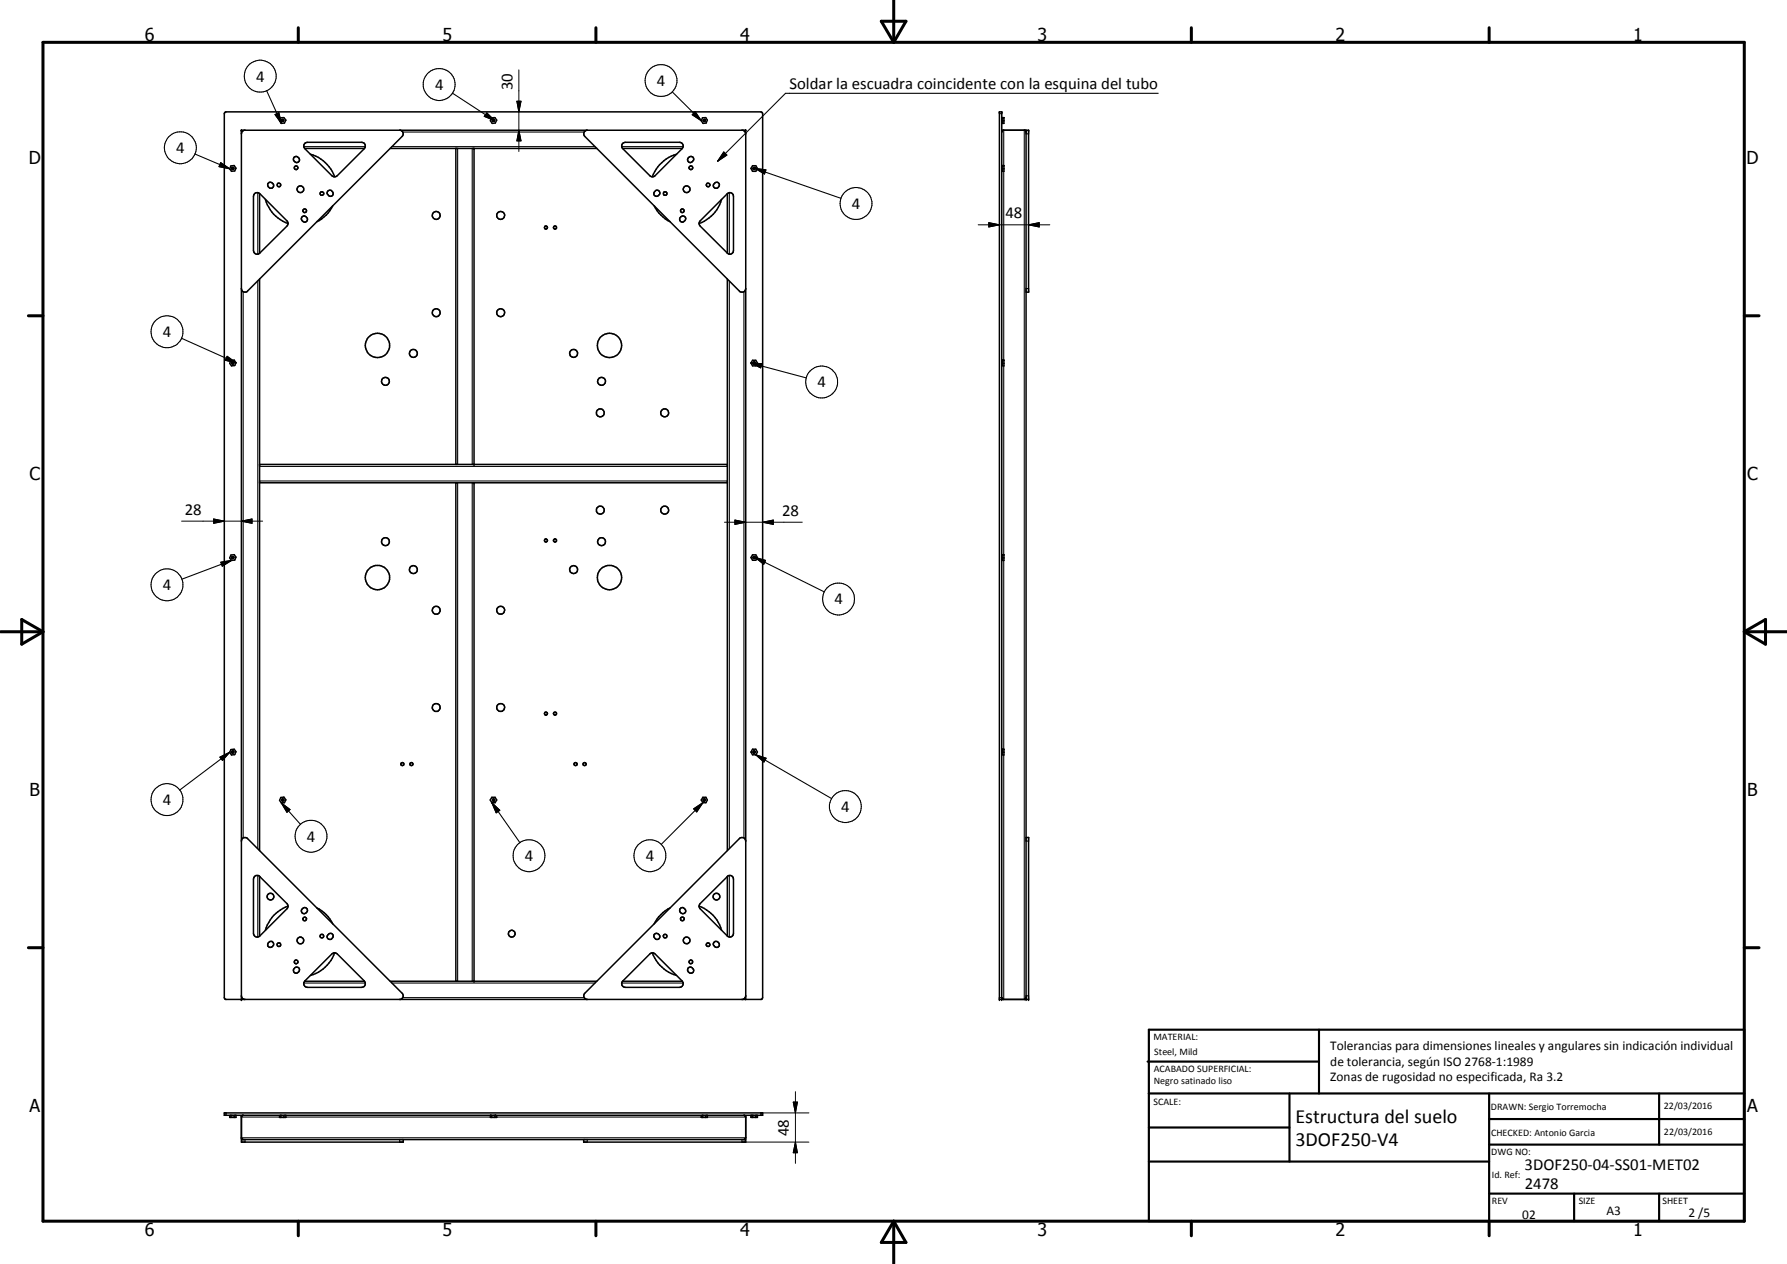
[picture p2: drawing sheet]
<svg xmlns="http://www.w3.org/2000/svg" width="420mm" height="297mm" viewBox="0 0 420 297" stroke-linecap="round" stroke-linejoin="round" font-family="sans-serif">
<g fill="none" stroke="#000" stroke-width=".35">
<path d="M52.8 26.5l.4-.2h125.7l.3 .2 .1 207.9-.3 .5h-126l-.2-.2zM54.3 39l.8-.1 .4 .6-.3 .7-.8 .1-.4-.6zM56.8 30.6h118.5v204.3M56.8 30.6l.2 .3M56.8 30.6v204.3l.2-.3M57 30.9l-.2 .6M57.4 30.6l-.4 .3M66 27.7l.7-.1 .5 .6-.3 .7-.7 .1-.5-.6zM71.7 34.9h14M71.7 33.7l.6-.3h12.7a.88 .88 0 0 1 .8 .6 .88 .88 0 0 1-.1 .9l-6.4 6.4-.9 .2-6.7-6.6-.3-.6zM73 36.2a8.6 8.6 0 0 1 5.7 5.3M91.8 34.9h48.5"/>
<path d="M94.2 30.6a.88 .88 0 0 1 .4 1.4l-36.6 36.6a.85 .85 0 0 1-1.2-.8M107.2 34.9v74.2M111.5 34.9v74.2M115.6 27.7l.8-.1 .4 .6-.4 .7-.7 .1-.4-.6zM137.9 30.6a.88 .88 0 0 0-.4 1.4l36.4 36.4a.85 .85 0 0 0 .9 .2 .85 .85 0 0 0 .5-.8M146.4 34.9h14M146.4 33.7l.6-.3h12.8a.89 .89 0 0 1 .8 .6 .89 .89 0 0 1-.2 .9l-6.4 6.4-.8 .2-6.8-6.6-.2-.6zM159.1 36.2a8.7 8.7 0 0 0-5.7 5.3M161.8 37.1a.69 .69 0 0 1 1.1-.2 .69 .69 0 0 1-.1 1.1l-.4 .2a.66 .66 0 0 1-.7-.4 .66 .66 0 0 1 .1-.7zM165.2 27.7l.7-.1 .4 .6-.3 .7-.7 .1-.4-.6zM165.4 28.2l.4-.1v.3l-.3 .1zM174.7 30.6l.4 .3"/>
<path d="M175.1 30.9l.2 .6M175.3 30.6l-.2 .3M176.9 38.9h.8l.4 .7-.4 .7h-.8l-.3-.7zM235 26.3h.5v208.6h-.5zM235.5 39h.5M235.5 27.9v.9M235.5 27.7h.5M235.5 39.2v.9M235.5 28.7h.1M235.6 39l.4-.1v1.4h-.5M235.6 27.7l.4-.1v1.4h-.5M235.6 28.4h.4"/>
<path d="M235.6 39.7h.4M241.2 30.9l-.3-.3h-5l-.4 .4M59.8 45.5l.7-.2 .6 .2 6.4 6.4 .2 .6-.2 .6-6.4 6.4a.87 .87 0 0 1-1 .2 .87 .87 0 0 1-.5-.8v-12.8zM61 45.5v14M62.4 46.9a8.4 8.4 0 0 0 5.3 5.6M75.4 45.1h.4l.3 .2v.3l-.3 .3-.4-.1-.1-.2zM77.2 44.8a.7 .7 0 0 1 1.1 .5 .7 .7 0 0 1-.9 .8 .72 .72 0 0 1-.2-1.3zM78.3 48.3a8.1 8.1 0 0 1-3.8 3.8M130.2 53.2h.6v.4a.37 .37 0 0 1-.5 .2 .37 .37 0 0 1-.1-.6zM153.8 48.3a8.7 8.7 0 0 0 3.8 3.8M153.9 45l.3-.3a.7 .7 0 0 1 .9 .6 .7 .7 0 0 1-.6 .8 .7 .7 0 0 1-.8-.8zM169.7 46.9a8.5 8.5 0 0 1-5.3 5.6"/>
<path d="M171 45.5a.85 .85 0 0 1 .9-.2 .85 .85 0 0 1 .6 .8v12.8l-.3 .6a.76 .76 0 0 1-1.2 0l-6.4-6.4-.2-.6 .2-.6zM171 45.5v14M235.5 40h.1M61 65.6v134.3M171 65.6v134.3M241.2 68.7h.6v-38.1h-.6v204.3h.6v-38.1h-.6M54.3 84.7l.8-.1 .4 .7-.3 .6-.8 .1-.4-.6zM54.6 85.1h.3v.4h-.3zM176.9 84.7h.8l.4 .6-.4 .7h-.8l-.3-.7zM177.2 85.1h.3v.4l-.4-.1zM235.5 84.8v1.1M235.5 84.7h.5"/>
<path d="M235.5 84.9h.1M235.5 85.7h.1M235.6 84.7l.4-.1v1.4h-.5M235.6 85.4h.4M61 109.1h110M61 113.5h110M107.2 113.5v117.1M111.5 113.5v117.1M54.3 130.4l.8-.1 .4 .6-.3 .7-.8 .1-.4-.6zM54.6 130.9h.3v.3h-.3zM128.2 126.7l.5 .2a.36 .36 0 0 1-.2 .4 .36 .36 0 0 1-.5-.2 .36 .36 0 0 1 .2-.4zM130.2 126.9l.4-.2 .2 .5a.37 .37 0 0 1-.4 .1 .37 .37 0 0 1-.2-.4z"/>
<path d="M176.9 130.4h.8l.4 .6-.4 .7h-.8l-.3-.7zM177.2 130.9h.3l-.1 .3-.3-.1zM235.5 130.4l.5-.1v1.4h-.5M235.5 130.6v1M235.5 130.6h.1M235.5 131.4h.1M235.5 130.4h.5M235.6 130.3v.1M235.6 131.1h.4M54.3 176.1h.8l.4 .6-.3 .6-.8 .1-.4-.6zM54.6 176.6l.3-.1v.4h-.3zM94.3 179.4l.4-.2 .2 .2v.3l-.3 .2-.3-.1z"/>
<path d="M135 179.4l.5-.2 .2 .2v.3l-.5 .2zM137.2 179.3l.2-.1 .4 .2-.1 .4h-.5zM176.9 176.1h.8l.4 .6-.4 .7h-.8l-.3-.7zM177.2 176.6l.3 .1-.1 .3-.3-.1zM235.5 176.1h.5v1.3h-.5M235.5 176.3v1M235.5 176.3h.1M235.5 177.2h.1M235.5 176.1h.5M235.6 176.8h.4M56.8 197.7a.84 .84 0 0 1 1.2-.8l36.6 36.5a.88 .88 0 0 1-.4 1.5M66 187.4l.7-.1 .5 .7-.3 .6-.7 .1-.5-.6z"/>
<path d="M115.6 187.4h.8l.4 .6-.4 .6h-.8l-.3-.6zM165.3 187.4h.7l.3 .6-.3 .6h-.7l-.4-.6zM175.3 197.7l-.4-.8h-.9l-36.5 36.5a.88 .88 0 0 0 .4 1.5M59.8 206a.82 .82 0 0 1 1.1-.2l6.6 6.5 .2 .7-.2 .6-6.4 6.4a.87 .87 0 0 1-1 .1 .87 .87 0 0 1-.5-.8v-12.7zM61 205.9v14.1M67.7 212.9a8.4 8.4 0 0 0-5.3 5.7M71 213.6a.69 .69 0 0 1 1.1-.1 .69 .69 0 0 1-.1 1 .66 .66 0 0 1-1 0 .66 .66 0 0 1 0-.9zM74.5 213.4a8.1 8.1 0 0 1 3.8 3.7M75.4 219.7l.4-.1a.42 .42 0 0 1 .2 .6 .42 .42 0 0 1-.6 .1 .42 .42 0 0 1 0-.6zM157.6 213.4l-1.2 .6a8.1 8.1 0 0 0-2.6 3.1M164.4 212.9a8.4 8.4 0 0 1 5.3 5.7M164.4 213l.2-.7 6.4-6.3a.82 .82 0 0 1 .9-.2 .82 .82 0 0 1 .6 .8v12.7a.85 .85 0 0 1-.6 .8 .85 .85 0 0 1-.9-.1"/>
<path d="M164.4 213l.2 .6 6.4 6.4M171 205.9v14.1M56.8 234l.2 .6M57 234.6l.4 .3M63.1 221.5l.2-.1a.68 .68 0 0 1 1 .3 .68 .68 0 0 1-.6 .9h-.4l-.4-.4zM71.7 230.6h14M71.7 230.5l6.4-6.3 .5-.3 .7 .3 6.4 6.3a.88 .88 0 0 1 .1 1 .88 .88 0 0 1-.8 .5h-12.7a.88 .88 0 0 1-.8-.5 .88 .88 0 0 1 .2-1zM78.7 223.9a8.5 8.5 0 0 1-5.7 5.3M91.8 230.6h48.5M146.4 230.6h14M152.8 224.2l.6-.3 .6 .3 6.4 6.3a.88 .88 0 0 1 .2 1 .88 .88 0 0 1-.8 .5h-12.8a.86 .86 0 0 1-.8-.5 .86 .86 0 0 1 .2-1zM153.4 223.9a8.5 8.5 0 0 0 5.7 5.3"/>
<path d="M175.1 234.6l.2 .3M175.1 234.6l-.4 .3M175.3 234l-.2 .6M235.5 234.4l.4 .5h5l.3-.3M52.7 261.5h126.6v.6h-126.6zM54.3 262.1l-.3 .1v.4h1.5v-.5M54.3 262.1v.5M54.5 262.1h.9M55.1 262.2v.4M55.2 262.1v.1M57.2 262.1l-.4 .3v5.1l.4 .3M65.9 262.1l-.2 .1v.4h1.5v-.5"/>
<path d="M66 262.1v.5M66.2 262.1h.9M66.7 262.2v.4M66.9 262.1v.1M94.8 267.8v.6h-38v-.6h118.5v.6h-38.1v-.6M115.3 262.1v.5h1.5v-.4l-.4-.1M115.4 262.1v.1M115.6 262.1v.5M116.2 262.1l-.9 .1M116.4 262.1v.5M116.5 262.1v.1M165.1 262.1l-.2 .1v.4h1.4v-.5"/>
<path d="M165.2 262.1v.5M165.3 262.1h.9M165.9 262.2v.4M166 262.1v.1M174.9 262.1l.3 .1 .1 .3v4.9l-.1 .3-.3 .1M176.6 262.1v.5h1.5v-.5M176.7 262.1v.1M176.9 262.1l-.3 .1M176.9 262.1v.5M177.1 262.1h.9M177.7 262.2v.4M177.7 262.1v.1"/>
<circle cx="54.7" cy="39.6" r=".24"/>
<circle cx="66.5" cy="28.3" r=".24"/>
<circle cx="69.6" cy="39.4" r=".43"/>
<circle cx="69.7" cy="37.5" r=".7"/>
<circle cx="116" cy="28.3" r=".23"/>
<circle cx="162.5" cy="39.4" r=".43"/>
<circle cx="177.3" cy="39.6" r=".23"/>
<circle cx="63.6" cy="43.5" r=".71"/>
<circle cx="65.6" cy="43.5" r=".43"/>
<circle cx="70.6" cy="44.5" r=".79"/>
<circle cx="71.6" cy="51.5" r=".73"/>
<circle cx="71.7" cy="49.5" r=".43"/>
<circle cx="102.6" cy="50.6" r=".93"/>
<circle cx="117.7" cy="50.6" r=".93"/>
<circle cx="128.4" cy="53.5" r=".37"/>
<circle cx="156.4" cy="45.5" r=".43"/>
<circle cx="160.4" cy="49.5" r=".43"/>
<circle cx="160.5" cy="51.5" r=".7"/>
<circle cx="161.4" cy="44.5" r=".79"/>
<circle cx="166.5" cy="43.5" r=".43"/>
<circle cx="168.4" cy="43.5" r=".72"/>
<circle cx="102.6" cy="73.5" r=".94"/>
<circle cx="117.7" cy="73.5" r=".93"/>
<circle cx="88.8" cy="81.2" r="2.86"/>
<circle cx="90.6" cy="89.6" r=".93"/>
<circle cx="97.2" cy="83" r=".93"/>
<circle cx="134.8" cy="83" r=".93"/>
<circle cx="141.1" cy="97" r=".94"/>
<circle cx="141.4" cy="89.6" r=".93"/>
<circle cx="143.3" cy="81.2" r="2.84"/>
<circle cx="156.3" cy="97" r=".93"/>
<circle cx="141.1" cy="119.9" r=".93"/>
<circle cx="156.3" cy="119.9" r=".93"/>
<circle cx="88.8" cy="135.7" r="2.85"/>
<circle cx="90.6" cy="127.3" r=".93"/>
<circle cx="97.2" cy="133.9" r=".94"/>
<circle cx="134.9" cy="133.9" r=".95"/>
<circle cx="141.4" cy="127.3" r=".93"/>
<circle cx="143.3" cy="135.7" r="2.86"/>
<circle cx="102.6" cy="143.4" r=".94"/>
<circle cx="117.7" cy="143.4" r=".93"/>
<circle cx="96.7" cy="179.6" r=".37"/>
<circle cx="102.6" cy="166.3" r=".94"/>
<circle cx="117.7" cy="166.3" r=".93"/>
<circle cx="128.3" cy="167.7" r=".35"/>
<circle cx="130.5" cy="167.7" r=".37"/>
<circle cx="66.5" cy="188" r=".23"/>
<circle cx="116.1" cy="188" r=".24"/>
<circle cx="165.6" cy="188" r=".23"/>
<circle cx="63.6" cy="210.7" r=".79"/>
<circle cx="71.7" cy="216" r=".42"/>
<circle cx="120.3" cy="219.4" r=".8"/>
<circle cx="160.4" cy="216" r=".44"/>
<circle cx="160.5" cy="214.1" r=".7"/>
<circle cx="168.5" cy="210.7" r=".79"/>
<circle cx="65.6" cy="222" r=".43"/>
<circle cx="69.6" cy="226" r=".44"/>
<circle cx="69.7" cy="228" r=".72"/>
<circle cx="70.6" cy="221" r=".79"/>
<circle cx="77.6" cy="220" r=".73"/>
<circle cx="154.4" cy="220" r=".72"/>
<circle cx="156.4" cy="220" r=".43"/>
<circle cx="161.4" cy="221" r=".78"/>
<circle cx="162.3" cy="228" r=".69"/>
<circle cx="162.4" cy="226" r=".42"/>
<circle cx="166.5" cy="222" r=".42"/>
<circle cx="168.4" cy="221.9" r=".69"/>
</g>
<g fill="none" stroke="#000" stroke-width=".25">
<path d="M45.8 36.2l8.2 3.5M51.9 38.2l2.1 1.5-2.5-.5zM55 39.5l-.2-.2-.3 .2v.3l.3 .1M62.7 21.3l3.5 7.7M64.7 26.9l.9-.4 .6 2.5zM66.7 28.2l-.2-.2-.3 .1v.3l.3 .2M71.4 34.5h14.5M92.1 34.5h47.8M94.7 31h42.7M106.4 21.9l9.9 6.4M107.6 34.9v74.2M111 34.9v74.2"/>
<path d="M114.5 26.5l1.8 1.8-2.4-1zM115.9 28.5a.27 .27 0 0 1-.1-.4 .27 .27 0 0 1 .4 0 .27 .27 0 0 1 0 .4M146.2 34.5h14.4M158.1 21.6l6.8 6.8M163.4 26.2l1.5 2.2-2.1-1.4zM165.9 28.2l-.3-.2-.2 .1-.1 .3 .4 .2M170.2 35.7l.7 .7-2.2 1.5zM177.6 39.6l2.5 .3-.4 1zM177.6 39.5l-.2-.2-.3 .1-.1 .2 .4 .3M177.6 39.6l20.1 7M235 26.7h.5M236 30.6v8.3"/>
<path d="M240.8 30.6v204.3M241.2 31.5h.6M272.3 21.9h-87.6l-16 16M60.6 45.3v14.4M171.5 45.3v14.4M236 40.3v44.3M42.7 79.5l12.8 5.8M57.2 68.6v128.3M60.6 66v133.4M171.5 66v133.4M174.9 68.6v128.3M241.2 67.8h.6"/>
<path d="M53.4 83.7l2.1 1.6-2.5-.6zM55 85.2l-.2-.2-.3 .2v.3l.3 .1M176.6 85.3l2.5 .2-.3 .9zM176.6 85.3l13 3.5M177.1 85.5a.28 .28 0 0 1 .1-.5 .28 .28 0 0 1 .4 .3l-.1 .2M236 86v44.3M61 109.6h110M61 113h110M107.6 113.5v117.1M111 113.5v117.1M51.9 132.1l2.5-.4-2.1 1.4zM54.4 131.7l-11.6 4.4"/>
<path d="M55 130.9a.29 .29 0 0 0-.3-.1 .29 .29 0 0 0-.2 .3 .29 .29 0 0 0 .3 .2M177.6 131l2.4 .7-.4 .9zM177.6 131a.29 .29 0 0 0-.4-.2 .29 .29 0 0 0-.2 .3 .29 .29 0 0 0 .4 .2M177.6 131l16.2 8.1M236 131.7v44.4M51.7 177.9l2.3-1.1-1.7 1.9zM54 176.8l-11.8 8.9M55 176.7a.29 .29 0 0 0-.3-.2 .29 .29 0 0 0-.2 .3 .29 .29 0 0 0 .3 .2M177.6 176.7a.29 .29 0 0 0-.4-.2 .29 .29 0 0 0-.2 .3 .29 .29 0 0 0 .4 .2M177.7 177.4l2.4 .8-.5 .9zM177.7 177.4l17.8 10.3M236 177.4v57.5"/>
<path d="M66.2 188.7l2 1.5-.7 .7zM66.2 188.7l4.4 5M66.2 188.2v-.3a.29 .29 0 0 1 .4-.1 .29 .29 0 0 1 .1 .4M115.6 188.6l1.9 1.8-.8 .6zM115.6 188.6l6.6 9.4M115.8 187.9l.1-.2 .4 .1v.4l-.4 .1M163.1 190.1l2.2-1.5-1.5 2.2zM165.3 188.6l-9.8 9.8M165.9 188l-.1-.3-.5 .2 .1 .4h.2M241.2 197.7h.6M60.6 205.7v14.5M171.5 205.7v14.5"/>
<path d="M71.4 231h14.5M92.1 231h47.8M94.7 234.4h42.7M146.2 231h14.4M235 234.4h.5M241.2 234h.6M53.2 261.5v.6M56.8 267.4h118.5M56.8 262.5h8.9M57.6 267.8v.6M67.2 262.5h48.1M94 267.8v.6"/>
<path d="M116.8 262.5h48.1M138.1 267.8v.6M166.3 262.5h9M174.4 267.8v.6M178.9 261.5v.6"/>
<circle cx="61.2" cy="17.9" r="3.8"/>
<circle cx="103.3" cy="19.9" r="3.7"/>
<circle cx="155.4" cy="18.9" r="3.7"/>
<circle cx="42.4" cy="34.7" r="3.8"/>
<circle cx="201.3" cy="47.8" r="3.8"/>
<circle cx="39.3" cy="77.9" r="3.7"/>
<circle cx="193.2" cy="89.8" r="3.8"/>
<circle cx="39.3" cy="137.4" r="3.8"/>
<circle cx="197.2" cy="140.8" r="3.8"/>
<circle cx="39.3" cy="187.9" r="3.7"/>
<circle cx="73.1" cy="196.5" r="3.8"/>
<circle cx="198.8" cy="189.5" r="3.7"/>
<circle cx="124.4" cy="201.1" r="3.7"/>
<circle cx="152.8" cy="201.1" r="3.8"/>
</g>
<g fill="#000">
<circle cx="56.8" cy="30.6" r=".18"/>
<circle cx="111.5" cy="34.9" r=".18"/>
<circle cx="241.2" cy="30.6" r=".18"/>
<circle cx="241.8" cy="30.6" r=".18"/>
<circle cx="111.5" cy="113.5" r=".18"/>
<circle cx="111.5" cy="109.1" r=".18"/>
<circle cx="56.8" cy="234.9" r=".18"/>
<circle cx="111.5" cy="230.6" r=".18"/>
<circle cx="235" cy="234.9" r=".18"/>
<circle cx="235.5" cy="234.9" r=".18"/>
<circle cx="241.2" cy="234.9" r=".18"/>
<circle cx="241.8" cy="234.9" r=".18"/>
</g>
<g fill="none" stroke="#000" stroke-width=".71">
<path d="M10.1 9.9h400v277.1h-400zM70.1 6.5v3.4M140.1 6.5v3.4M207.2 5h5.8l-2.9 4.9zM210.1 0v9.9M280.1 6.5v3.4M350.1 6.5v3.4M6.7 74.2h3.4M410.1 74.2h3.5M.1 148.5h10M5.1 145.6l5 2.9-5 2.9zM410.1 148.5h10"/>
<path d="M410.1 148.5l5-2.9v5.8zM6.7 222.7h3.4M410.1 222.7h3.5M70.1 287v3.4M140.1 287v3.4M210.1 287v10M210.1 287l2.9 5h-5.8zM280.1 287v3.4M350.1 287v3.4"/>
</g>
<g fill="none" stroke="#000" stroke-width=".51">
<path d="M269.8 249.5h40.3M270.1 242h140v45h-140zM270.1 257h140M303.2 257v16M310.1 242v15M350.1 257v30M390.1 257v12M270.1 265h33.1M270.1 273h80M350.1 269h60M350.1 263h60M350.1 280.5h60"/>
<path d="M370.1 280.5v6.5M390.1 280.5v6.5"/>
</g>
<g fill="#000">
<path d="M51.9 38.2l2.1 1.5-2.5-.5zM64.7 26.9l.9-.4 .6 2.5zM114.5 26.5l1.8 1.8-2.4-1zM121.5 23.8h1l-.5 2.5zM122 30.6l.5 2.5h-1zM163.4 26.2l1.5 2.2-2.1-1.4zM170.2 35.7l.7 .7-2.2 1.5zM177.6 39.6l2.5 .3-.4 1zM232.5 52.3l2.5 .5-2.5 .5zM241.8 52.8l2.5-.5v1zM53.4 83.7l2.1 1.6-2.5-.6zM176.6 85.3l2.5 .2-.3 .9z"/>
<path d="M50.2 122l2.5 .5-2.5 .5zM51.9 132.1l2.5-.4-2.1 1.4zM56.8 122.5l2.5-.5v1zM172.8 122.2l2.5 .5-2.5 .5zM177.6 131l2.4 .7-.4 .9zM179.3 122.7l2.5-.5v1zM51.7 177.9l2.3-1.1-1.7 1.9zM177.7 177.4l2.4 .8-.5 .9zM66.2 188.7l2 1.5-.7 .7zM115.6 188.6l1.9 1.8-.8 .6zM163.1 190.1l2.2-1.5-1.5 2.2zM186.5 259h1l-.5 2.5z"/>
<path d="M187 268.4l.5 2.5h-1z"/>
</g>
<g fill="none" stroke="#000" stroke-width=".24">
<path d="M122 16.4v19.2M121.5 23.8h1l-.5 2.5zM122 30.6l.5 2.5h-1zM230 52.8h16.8M232.5 52.3l2.5 .5-2.5 .5zM241.8 52.8l2.5-.5v1zM42.7 122.5h19.1M50.2 122l2.5 .5-2.5 .5zM56.8 122.5l2.5-.5v1zM170.3 122.7h18.3M172.8 122.2l2.5 .5-2.5 .5zM179.3 122.7l2.5-.5v1z"/>
<path d="M186.5 259h1l-.5 2.5zM187 256.5v16.9M174.4 268.4h15.8M178.9 261.5h11.3M187 268.4l.5 2.5h-1z"/>
</g>
<g font-size="4.7">
<text x="304.6" y="263.9">Estructura del suelo</text>
<text x="304.6" y="269.3">3DOF250-V4</text>
</g>
<g font-size="4.2">
<text x="34" y="9.6">6</text>
<text x="104" y="9.6">5</text>
<text x="174" y="9.6">4</text>
<text x="244" y="9.6">3</text>
<text x="314" y="9.6">2</text>
<text x="384" y="9.6">1</text>
<text x="6.8" y="38.7">D</text>
<text x="410.6" y="38.7">D</text>
<text x="7" y="112.9">C</text>
<text x="410.8" y="112.9">C</text>
<text x="7" y="187.1">B</text>
<text x="410.8" y="187.1">B</text>
<text x="7" y="261.4">A</text>
<text x="410.8" y="261.4">A</text>
<text x="34" y="290.4">6</text>
<text x="104" y="290.4">5</text>
<text x="174" y="290.4">4</text>
<text x="244" y="290.4">3</text>
<text x="314" y="290.4">2</text>
<text x="384" y="290.4">1</text>
</g>
<g font-size="3.9">
<text x="60.2" y="19.2">4</text>
<text x="102.3" y="21.1">4</text>
<text x="120.5" y="21.2" transform="rotate(-90 120.5 21.2)">30</text>
<text x="154.5" y="20.2">4</text>
<text x="185.6" y="20.9">Soldar la escuadra coincidente con la esquina del tubo</text>
<text x="41.4" y="36">4</text>
<text x="200.3" y="49.1">4</text>
<text x="236.4" y="51.3">48</text>
<text x="38.3" y="79.2">4</text>
<text x="192.2" y="91">4</text>
<text x="43.5" y="120.9">28</text>
<text x="183.9" y="121.2">28</text>
<text x="38.3" y="138.7">4</text>
<text x="196.2" y="142">4</text>
<text x="38.3" y="189.1">4</text>
<text x="197.8" y="190.8">4</text>
<text x="72.1" y="197.8">4</text>
<text x="123.4" y="202.4">4</text>
<text x="151.8" y="202.4">4</text>
<text x="185.5" y="267" transform="rotate(-90 185.5 267)">48</text>
<text x="358.5" y="275">3DOF250-04-SS01-MET02</text>
<text x="358.5" y="279.4">2478</text>
</g>
<g font-size="3.1">
<text x="312.7" y="246.8">Tolerancias para dimensiones lineales y angulares sin indicación individual</text>
<text x="312.7" y="250.4">de tolerancia, según ISO 2768-1:1989</text>
<text x="312.7" y="254">Zonas de rugosidad no especificada, Ra 3.2</text>
<text x="357.9" y="286.4">02</text>
<text x="377.7" y="285.6">A3</text>
<text x="397" y="285.9">2 /5</text>
</g>
<g font-size="2.4">
<text x="271.2" y="244.4">MATERIAL:</text>
<text x="271.3" y="252">ACABADO SUPERFICIAL:</text>
<text x="271.4" y="247.9">Steel, Mild</text>
<text x="271.3" y="254.6">Negro satinado liso</text>
<text x="271.2" y="259.7">SCALE:</text>
<text x="350.6" y="260.8">DRAWN: Sergio Torremocha</text>
<text x="391.2" y="260.6">22/03/2016</text>
<text x="350.6" y="267">CHECKED: Antonio Garcia</text>
<text x="391.2" y="266.7">22/03/2016</text>
<text x="350.6" y="271.4">DWG NO:</text>
<text x="350.8" y="276.9">Id. Ref:</text>
<text x="350.8" y="282.8">REV</text>
<text x="371.2" y="282.9">SIZE</text>
<text x="390.9" y="282.9">SHEET</text>
</g>
</svg>
